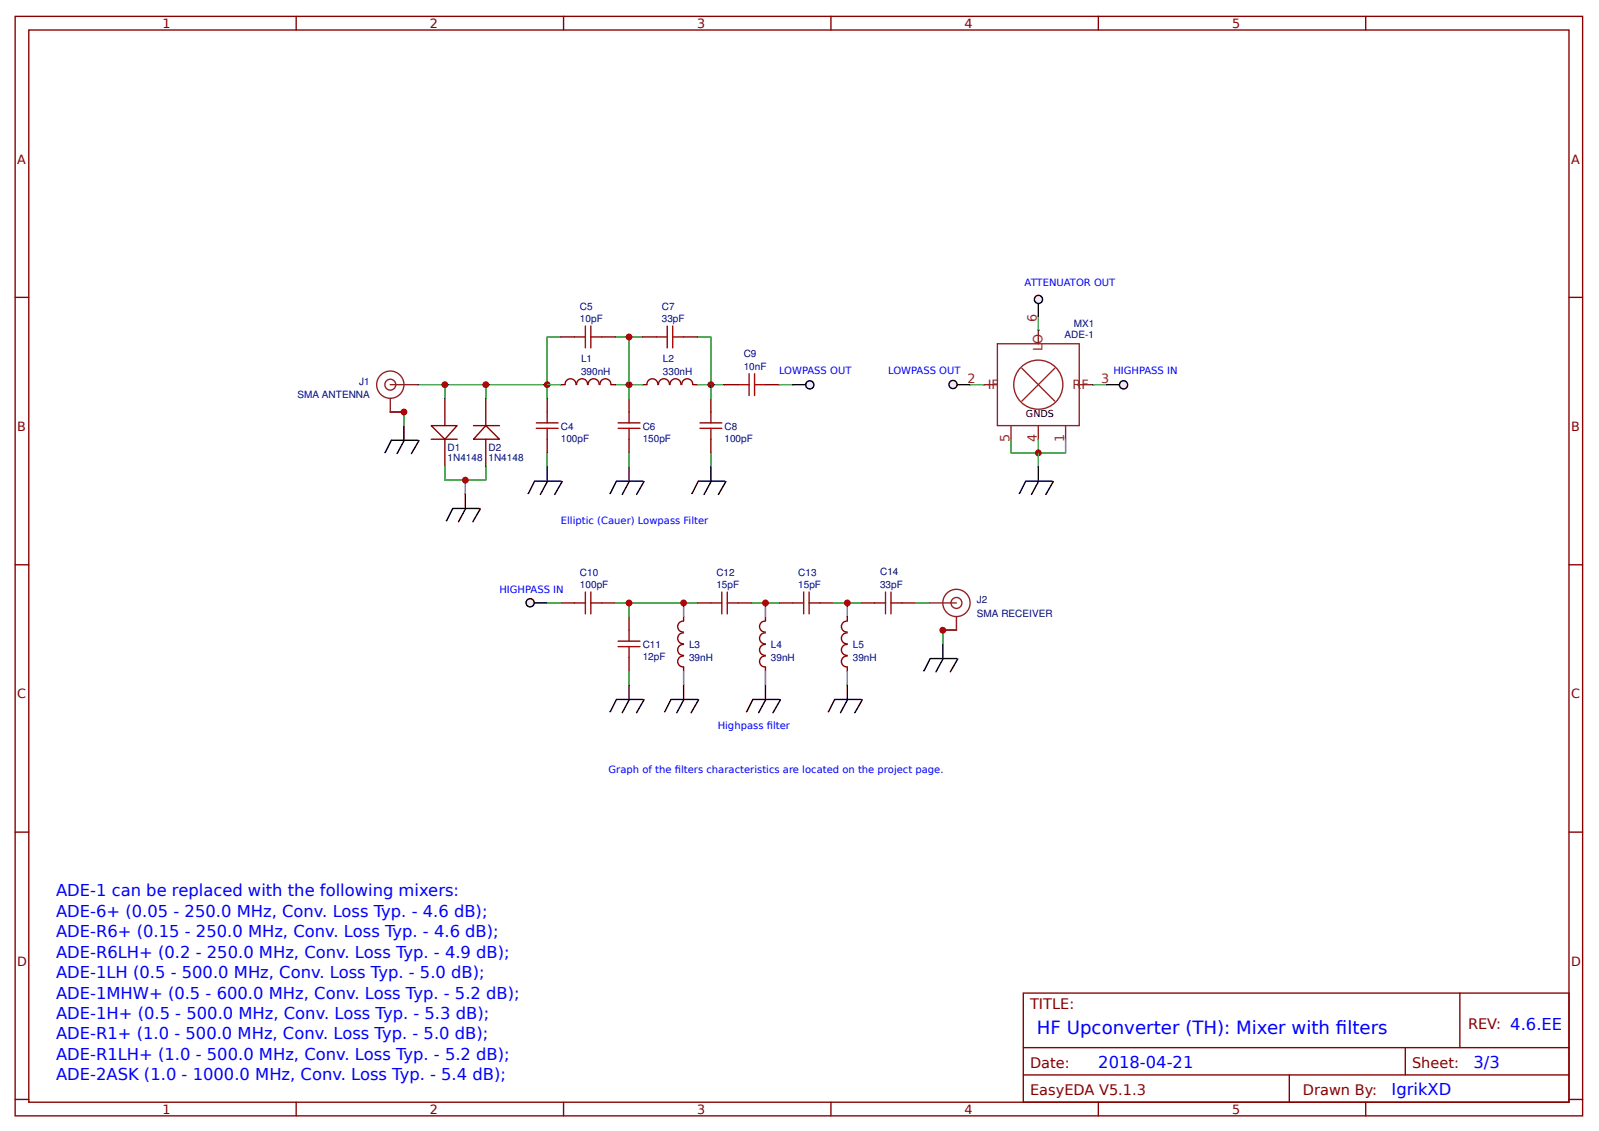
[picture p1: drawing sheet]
<svg xmlns="http://www.w3.org/2000/svg" width="310mm" height="219mm" viewBox="0 0 310 219" stroke-linecap="round" stroke-linejoin="round" font-family="sans-serif">
<g fill="none" stroke="#800" stroke-width=".26">
<path d="M2.9 3.2h304v213.2h-304zM5.6 5.8h298.7v208h-298.7zM57.4 3.2v2.6M109.3 3.2v2.6M161.2 3.2v2.6M213 3.2v2.6M264.9 3.2v2.6M2.9 57.7h2.7M304.3 57.7h2.6M106.1 77.3v2.6M108.8 74.6h.8M109.6 74.6a1.06 1.06 0 0 1 1-1.1 1.06 1.06 0 0 1 1.1 1.1"/>
<path d="M111.8 74.6a1.06 1.06 0 0 1 1.1-1.1 1.06 1.06 0 0 1 1 1.1M114.1 74.6a1.06 1.06 0 0 1 1-1.1 1.06 1.06 0 0 1 1.1 1.1M116.4 74.6a1.06 1.06 0 0 1 1-1.1 1.06 1.06 0 0 1 1.1 1.1M118.6 74.6h.8M122 77.3v2.6M124.6 74.6h.8M125.5 74.6a1.06 1.06 0 0 1 1-1.1 1.06 1.06 0 0 1 1.1 1.1M127.7 74.6a1.06 1.06 0 0 1 1.1-1.1 1.06 1.06 0 0 1 1 1.1M130 74.6a1.06 1.06 0 0 1 1-1.1 1.06 1.06 0 0 1 1.1 1.1M132.2 74.6a1.06 1.06 0 0 1 1.1-1.1 1.06 1.06 0 0 1 1 1.1M134.4 74.6h.8M106.1 85.2v2.6"/>
<path d="M122 85.2v2.6M2.9 109.5h2.7M304.3 109.5h2.6M2.9 161.4h2.7M304.3 161.4h2.6M198.5 192.6h105.8v21.2h-105.8zM283.1 192.6v10.6M2.9 213.3h2.7M57.4 213.8v2.6M109.3 213.8v2.6M161.2 213.8v2.6M198.5 203.2h105.8"/>
<path d="M198.5 208.5h105.8M213 213.8v2.6M250.1 208.5v5.3M264.9 213.8v2.6M272.5 203.2v5.3M304.3 213.3h2.6"/>
</g>
<path d="M106.1 79.9v2.1M122 79.9v2.1M104 83.1h4.2M104 82h4.2M106.1 83.1v2.1M119.9 83.1h4.2M119.9 82h4.2M122 83.1v2.1" fill="none" stroke="#a00000" stroke-width=".26"/>
<path d="M81 74.6h25.1v2.7M108.8 65.4h-2.7v9.2M119.4 65.4h5.2M119.4 74.6h5.2M122 74.6v2.7" fill="none" stroke="#080" stroke-width=".26"/>
<circle cx="122" cy="74.6" r=".66" fill="#c00"/>
<path d="M122 65.4v9.2" fill="none" stroke="#080" stroke-width=".26"/>
<circle cx="122" cy="65.4" r=".66" fill="#c00"/>
<path d="M135.2 65.4h2.7v9.2h2.6M135.2 74.6h2.7" fill="none" stroke="#080" stroke-width=".26"/>
<circle cx="137.9" cy="74.6" r=".66" fill="#c00"/>
<g fill="none" stroke="#a00000" stroke-width=".26">
<path d="M111.4 65.4h2.1M113.5 63.2v4.3M114.6 63.2v4.3M114.6 65.4h2.1M127.3 65.4h2.1M129.4 63.2v4.3M130.5 65.4h2.1M130.5 63.2v4.3M137.9 79.9v2.1M143.2 74.6h2.1M145.3 72.5v4.2M146.3 72.5v4.2"/>
<path d="M146.3 74.6h2.2M135.8 83.1h4.2M135.8 82h4.2M137.9 83.1v2.1M111.4 116.9h2.1M113.5 114.8v4.3M114.6 114.8v4.3M114.6 116.9h2.1M137.9 116.9h2.1M140 114.8v4.3M141 116.9h2.2M141 114.8v4.3"/>
<path d="M153.7 116.9h2.2M155.9 114.8v4.3M156.9 116.9h2.1M156.9 114.8v4.3M119.9 125.4h4.2M119.9 124.4h4.2M122 122.2v2.2M122 125.4v2.1"/>
</g>
<g fill="none" stroke="#800" stroke-width=".26">
<path d="M108.8 65.4h2.6M116.7 65.4h2.7M124.6 65.4h2.7M132.6 65.4h2.6M137.9 77.3v2.6M140.5 74.6h2.7M148.5 74.6h2.6M137.9 85.2v2.6M108.8 116.9h2.6M116.7 116.9h2.7M122 119.6v2.6M132.6 119.6v.8"/>
<path d="M135.2 116.9h2.7M143.2 116.9h2.6M148.5 119.6v.8M151.1 116.9h2.6M159 116.9h2.7M164.3 119.6v.8M122 127.5v2.7M132.6 127.2a1.06 1.06 0 0 0-1.2 1.1 1.06 1.06 0 0 0 1.2 1.1v.8M132.6 125a1.06 1.06 0 0 0-1.2 1.1 1.06 1.06 0 0 0 1.2 1M132.6 122.8a1.06 1.06 0 0 0-1.2 1 1.06 1.06 0 0 0 1.2 1.1M132.6 120.5a1.06 1.06 0 0 0-1.2 1 1.06 1.06 0 0 0 1.2 1.1M148.4 127.2a1.06 1.06 0 0 0-1.1 1.1 1.06 1.06 0 0 0 1.1 1.1"/>
<path d="M148.4 125a1.06 1.06 0 0 0-1.1 1.1 1.06 1.06 0 0 0 1.1 1M148.4 122.8a1.06 1.06 0 0 0-1.1 1 1.06 1.06 0 0 0 1.1 1.1M148.4 120.5a1.06 1.06 0 0 0-1.1 1 1.06 1.06 0 0 0 1.1 1.1M148.5 129.4v.8M164.3 127.2a1.06 1.06 0 0 0-1.1 1.1 1.06 1.06 0 0 0 1.1 1.1v.8M164.3 125a1.06 1.06 0 0 0-1.1 1.1 1.06 1.06 0 0 0 1.1 1M164.3 122.8a1.06 1.06 0 0 0-1.1 1 1.06 1.06 0 0 0 1.1 1.1M164.3 120.5a1.06 1.06 0 0 0-1.1 1 1.06 1.06 0 0 0 1.1 1.1"/>
</g>
<path d="M137.9 74.6v2.7M196.1 85.2v2.6h10.6v-2.6M201.4 85.2v2.6M119.4 116.9h2.6v2.7M135.2 116.9h-2.6v2.7M145.8 116.9h5.3M148.5 116.9v2.7" fill="none" stroke="#080" stroke-width=".26"/>
<g fill="none" stroke="#000" stroke-width=".26">
<path d="M103.7 93.3l-1.3 2.4M103.7 93.3h5.1M106.1 90.5v2.6M106.2 93.3l-1.4 2.6M109 93.4l-1.4 2.5M119.6 93.3l-1.3 2.4M119.6 93.3h5.1M122 90.5v2.6M122.1 93.3l-1.4 2.6M124.9 93.4l-1.4 2.5M135.4 93.3l-1.2 2.4M135.5 93.3h5.1"/>
<path d="M137.9 90.5v2.6M137.9 93.3l-1.3 2.6M140.8 93.4l-1.5 2.5M119.6 135.7l-1.3 2.3M119.6 135.7h5.1M122 132.8v2.7M122.1 135.7l-1.4 2.5M124.9 135.7l-1.4 2.5M130.1 135.7l-1.2 2.3M130.2 135.7h5.1M132.6 132.8v2.7M132.6 135.7l-1.3 2.5"/>
<path d="M135.5 135.7l-1.5 2.5M146 135.7l-1.2 2.3M146.1 135.7h5.1M148.5 132.8v2.7M148.5 135.7l-1.4 2.5M151.4 135.7l-1.5 2.5M161.9 135.7l-1.3 2.3M162 135.7h5M164.3 132.8v2.7M164.4 135.7l-1.4 2.5M167.2 135.7l-1.4 2.5"/>
</g>
<g fill="none" stroke="#8d2323" stroke-width=".26">
<path d="M190.8 74.6h.1M190.8 74.6h2.6M193.4 66.7h15.9v15.8h-15.9zM198.2 71.4l6.3 6.4M201.4 64h.1M201.4 64v2.7M204.5 71.4l-6.3 6.4M209.3 74.6h2.7M212 74.6h.1M196.1 82.5v2.7M201.4 82.5v2.7M206.7 82.5v2.7"/>
<circle cx="201.4" cy="74.6" r="4.8"/>
</g>
<circle cx="148.5" cy="116.9" r=".66" fill="#c00"/>
<path d="M169.6 116.9h2.1M171.7 114.8v4.3M172.8 116.9h2.1M172.8 114.8v4.3" fill="none" stroke="#a00000" stroke-width=".26"/>
<path d="M167 116.9h2.6M174.9 116.9h2.7" fill="none" stroke="#800" stroke-width=".26"/>
<path d="M161.7 116.9h5.3M164.3 116.9v2.7M177.6 116.9h2.6M182.9 122.2v2.7" fill="none" stroke="#080" stroke-width=".26"/>
<path d="M75.9 85.4l-1.3 2.4M76 85.4h5.1M78.3 82.5v2.7M78.4 85.4l-1.4 2.6M81.3 85.5l-1.5 2.5M180.4 127.7l-1.3 2.4M180.5 127.7h5.1M182.9 124.9v2.6M182.9 127.7l-1.4 2.6M185.8 127.8l-1.5 2.5" fill="none" stroke="#000" stroke-width=".26"/>
<circle cx="164.3" cy="116.9" r=".66" fill="#c00"/>
<path d="M83.6 82.5h5.1l-2.4 2.7z" fill="#fefefe" stroke="#800" stroke-width=".26"/>
<path d="M86.3 77.3v5.2M83.6 85.2h5.1M86.3 85.2v5.3" fill="none" stroke="#800" stroke-width=".26"/>
<path d="M94.2 82.5l2.7 2.7h-5.1z" fill="#fefefe" stroke="#800" stroke-width=".26"/>
<path d="M94.2 77.3v5.2M91.8 82.5h5.1M94.2 85.2v5.3" fill="none" stroke="#800" stroke-width=".26"/>
<path d="M87.8 98.6l-1.3 2.4M87.9 98.6h5.1M90.2 95.8v2.6M90.3 98.6l-1.4 2.6M93.2 98.7l-1.5 2.5" fill="none" stroke="#000" stroke-width=".26"/>
<path d="M122 116.9h10.6" fill="none" stroke="#080" stroke-width=".26"/>
<g fill="#c00">
<circle cx="122" cy="116.9" r=".66"/>
<circle cx="132.6" cy="116.9" r=".66"/>
</g>
<path d="M78.3 79.9v2.6" fill="none" stroke="#080" stroke-width=".26"/>
<g fill="none" stroke="#8d2323" stroke-width=".26">
<path d="M75.7 77.3v2.6h2.6M75.7 74.6h5.3"/>
<circle cx="75.7" cy="74.6" r="2.65"/>
<circle cx="75.7" cy="74.6" r="1.06"/>
</g>
<circle cx="78.3" cy="79.9" r=".66" fill="#c00"/>
<g fill="none" stroke="#8d2323" stroke-width=".26">
<path d="M180.2 116.9h5.3M185.5 119.6v2.6h-2.6"/>
<circle cx="185.5" cy="116.9" r="2.65"/>
<circle cx="185.5" cy="116.9" r="1.06"/>
</g>
<g fill="#c00">
<circle cx="182.9" cy="122.2" r=".66"/>
<circle cx="201.4" cy="87.8" r=".66"/>
</g>
<path d="M201.4 58.7v2.7M198.9 93.3l-1.2 2.4M199 93.3h5.1M201.4 90.5v2.6M201.4 93.3l-1.3 2.6M204.3 93.4l-1.5 2.5" fill="none" stroke="#000" stroke-width=".26"/>
<path d="M201.4 87.8v2.7" fill="none" stroke="#080" stroke-width=".26"/>
<circle cx="201.4" cy="58.1" r=".79" fill="#efefef" stroke="#000" stroke-width=".26"/>
<path d="M185.5 74.6h2.6" fill="none" stroke="#000" stroke-width=".26"/>
<circle cx="184.8" cy="74.6" r=".79" fill="#efefef" stroke="#000" stroke-width=".26"/>
<path d="M214.6 74.6h2.6" fill="none" stroke="#000" stroke-width=".26"/>
<circle cx="217.9" cy="74.6" r=".79" fill="#efefef" stroke="#000" stroke-width=".26"/>
<path d="M188.1 74.6h2.7M201.4 61.4v2.6M212 74.6h2.6" fill="none" stroke="#080" stroke-width=".26"/>
<path d="M153.7 74.6h2.7" fill="none" stroke="#000" stroke-width=".26"/>
<circle cx="157.1" cy="74.6" r=".79" fill="#efefef" stroke="#000" stroke-width=".26"/>
<path d="M103.5 116.9h2.6" fill="none" stroke="#000" stroke-width=".26"/>
<circle cx="102.8" cy="116.9" r=".79" fill="#efefef" stroke="#000" stroke-width=".26"/>
<path d="M151.1 74.6h2.6M106.1 116.9h2.7" fill="none" stroke="#080" stroke-width=".26"/>
<circle cx="106.1" cy="74.6" r=".66" fill="#c00"/>
<path d="M94.2 74.6v2.7M106.1 74.6h2.7" fill="none" stroke="#080" stroke-width=".26"/>
<circle cx="94.2" cy="74.6" r=".66" fill="#c00"/>
<path d="M86.3 74.6v2.7" fill="none" stroke="#080" stroke-width=".26"/>
<circle cx="86.3" cy="74.6" r=".66" fill="#c00"/>
<path d="M86.3 90.5v2.6h7.9v-2.6M90.2 93.1v2.7" fill="none" stroke="#080" stroke-width=".26"/>
<circle cx="90.2" cy="93.1" r=".66" fill="#c00"/>
<path d="M106.1 87.8v2.7M122 87.8v2.7M137.9 87.8v2.7M122 130.2v2.6M132.6 130.2v2.6M148.5 130.2v2.6M164.3 130.2v2.6" fill="none" stroke="#080" stroke-width=".26"/>
<g font-size="3.5" fill="#00f">
<text x="201.1" y="200.6">HF Upconverter (TH): Mixer with flters</text>
<text x="259.1" y="200.6">i</text>
</g>
<g font-size="3.2" fill="#00f">
<text x="10.9" y="173.8">ADE-1 can be replaced with the following mixers:</text>
<text x="10.9" y="177.8">ADE-6+ (0.05 - 250.0 MHz, Conv. Loss Typ. - 4.6 dB);</text>
<text x="10.9" y="181.8">ADE-R6+ (0.15 - 250.0 MHz, Conv. Loss Typ. - 4.6 dB);</text>
<text x="10.9" y="185.7">ADE-R6LH+ (0.2 - 250.0 MHz, Conv. Loss Typ. - 4.9 dB);</text>
<text x="10.9" y="189.7">ADE-1LH (0.5 - 500.0 MHz, Conv. Loss Typ. - 5.0 dB);</text>
<text x="10.9" y="193.7">ADE-1MHW+ (0.5 - 600.0 MHz, Conv. Loss Typ. - 5.2 dB);</text>
<text x="10.9" y="197.6">ADE-1H+ (0.5 - 500.0 MHz, Conv. Loss Typ. - 5.3 dB);</text>
<text x="10.9" y="201.6">ADE-R1+ (1.0 - 500.0 MHz, Conv. Loss Typ. - 5.0 dB);</text>
<text x="10.9" y="205.6">ADE-R1LH+ (1.0 - 500.0 MHz, Conv. Loss Typ. - 5.2 dB);</text>
<text x="10.9" y="209.6">ADE-2ASK (1.0 - 1000.0 MHz, Conv. Loss Typ. - 5.4 dB);</text>
<text x="213" y="207.2">2018-04-21</text>
<text x="285.8" y="207.2">3/3</text>
<text x="269.9" y="212.5">IgrikXD</text>
</g>
<g font-size="2.8" fill="#800">
<text x="199.8" y="195.8">TITLE:</text>
<text x="284.7" y="199.5">REV: 4.6.EE</text>
<text x="199.8" y="207.2">Date:</text>
<text x="273.9" y="207.2">Sheet:</text>
<text x="199.8" y="212.5">EasyEDA V5.1.3</text>
<text x="252.7" y="212.5">Drawn By:</text>
</g>
<g font-size="2.5" fill="#800">
<text x="31.5" y="5.4">1</text>
<text x="83.4" y="5.4">2</text>
<text x="135.2" y="5.4">3</text>
<text x="187.1" y="5.4">4</text>
<text x="238.9" y="5.4">5</text>
<text x="3.3" y="31.8">A</text>
<text x="304.7" y="31.8">A</text>
<text x="3.3" y="83.6">B</text>
<text x="304.7" y="83.6">B</text>
<text x="3.3" y="135.5">C</text>
<text x="304.7" y="135.5">C</text>
<text x="3.3" y="187.3">D</text>
<text x="304.7" y="187.3">D</text>
<text x="31.5" y="216">1</text>
<text x="83.4" y="216">2</text>
<text x="135.2" y="216">3</text>
<text x="187.1" y="216">4</text>
<text x="238.9" y="216">5</text>
</g>
<g font-size="2.5" fill="#8d2323">
<text x="201.1" y="62.4" transform="rotate(-90 201.1 62.4)">6</text>
<text x="202.2" y="68.1" transform="rotate(-90 202.2 68.1)">LO</text>
<text x="187.6" y="74.3">2</text>
<text x="191.6" y="75.4">IF</text>
<text x="208" y="75.4">RF</text>
<text x="213.5" y="74.3">3</text>
<text x="195.8" y="85.7" transform="rotate(-90 195.8 85.7)">5</text>
<text x="201.1" y="85.7" transform="rotate(-90 201.1 85.7)">4</text>
<text x="206.4" y="85.7" transform="rotate(-90 206.4 85.7)">1</text>
</g>
<g font-size="1.9" fill="#00f">
<text x="198.7" y="55.4">ATTENUATOR OUT</text>
<text x="151.1" y="72.6">LOWPASS OUT</text>
<text x="172.3" y="72.6">LOWPASS OUT</text>
<text x="215.9" y="72.6">HIGHPASS IN</text>
<text x="108.8" y="101.7">Elliptic (Cauer) Lowpass Filter</text>
<text x="96.9" y="114.9">HIGHPASS IN</text>
<text x="139.2" y="141.4">Highpass flter</text>
<text x="148.7" y="141.4">i</text>
<text x="118" y="150">Graph of the flters characteristics are located on the project page.</text>
<text x="130.9" y="150">i</text>
</g>
<g font-size="1.9" fill="#000080">
<text x="112.5" y="62.4">10pF</text>
<text x="112.5" y="60">C5</text>
<text x="128.4" y="62.4">33pF</text>
<text x="128.4" y="60">C7</text>
<text x="206.5" y="65.5">ADE-1</text>
<text x="208.3" y="63.4">MX1</text>
<text x="112.7" y="70.3">L1</text>
<text x="128.6" y="70.3">L2</text>
<text x="144.2" y="71.7">10nF</text>
<text x="144.2" y="69.3">C9</text>
<text x="57.7" y="77.3">SMA ANTENNA</text>
<text x="69.7" y="74.6">J1</text>
<text x="112.7" y="72.7">390nH</text>
<text x="128.6" y="72.7">330nH</text>
<text x="108.8" y="83.4">C4</text>
<text x="124.6" y="83.4">C6</text>
<text x="140.5" y="83.4">C8</text>
<text x="86.8" y="89.3">1N4148</text>
<text x="86.8" y="87.5">D1</text>
<text x="94.7" y="89.3">1N4148</text>
<text x="94.7" y="87.5">D2</text>
<text x="108.8" y="85.8">100pF</text>
<text x="124.6" y="85.8">150pF</text>
<text x="140.5" y="85.8">100pF</text>
<text x="112.5" y="111.7">C10</text>
<text x="138.9" y="111.6">C12</text>
<text x="154.8" y="111.7">C13</text>
<text x="170.7" y="111.6">C14</text>
<text x="112.5" y="114">100pF</text>
<text x="138.9" y="114">15pF</text>
<text x="154.8" y="114">15pF</text>
<text x="170.7" y="114">33pF</text>
<text x="189.5" y="119.6">SMA RECEIVER</text>
<text x="189.5" y="116.9">J2</text>
<text x="124.6" y="125.8">C11</text>
<text x="133.6" y="125.7">L3</text>
<text x="149.5" y="125.7">L4</text>
<text x="165.4" y="125.7">L5</text>
<text x="124.6" y="128.1">12pF</text>
<text x="133.6" y="128.1">39nH</text>
<text x="149.5" y="128.1">39nH</text>
<text x="165.4" y="128.1">39nH</text>
</g>
<text font-size="1.9" x="199" y="80.8">GNDS</text>
</svg>
